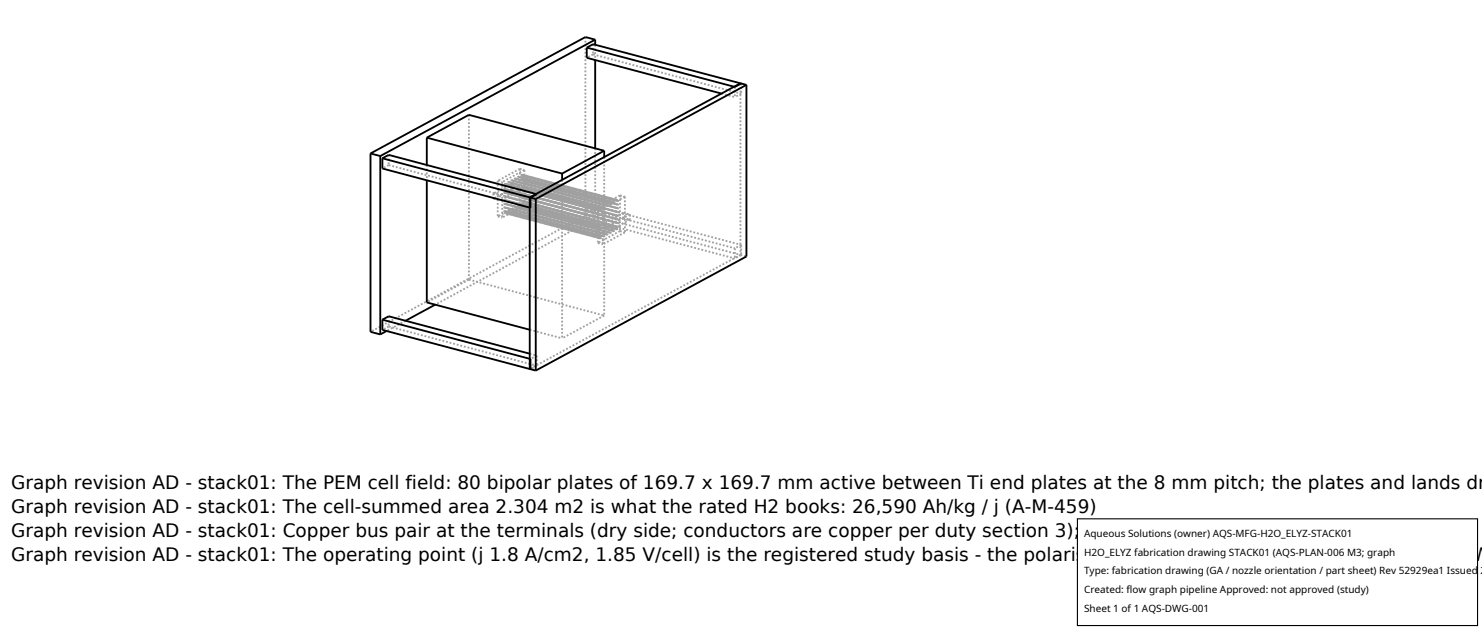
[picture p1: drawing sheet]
<svg xmlns="http://www.w3.org/2000/svg" width="212mm" height="90mm" viewBox="0 0 212 90" stroke-linecap="round" stroke-linejoin="round" font-family="sans-serif">
<g fill="none" stroke="#a0a0a0" stroke-width=".26" stroke-dasharray=".3 .3" stroke-linecap="butt">
<path d="M67 16.4v23.5M83.6 5.3v25.5M84.7 7.8l21.2 5.6M84.7 6.3v1.5M84.7 7.8l-.9 .5M85 6.4v2.2M103 13.4l2 .5M105 12.4v1.5M105.8 11.9v24.5M105.9 11.9v1.5M105.9 13.4l-.9 .5M55.5 23.6l21.2 5.6"/>
<path d="M55.5 22.1v1.5M55.5 23.6l-.9 .5M61 23.6v2.1M67 39.9l19.3 5.2M67 39.9l-6 3.3M70.5 27.6l.9 .3M70.5 28.4l.9 .2M70.5 27.6v.8M71.1 25.8l.6 .2M71.1 30.9l.6 .2M71.1 25.8v5.1M71.4 27.9v.7"/>
<path d="M71.7 26v5.1M72 26.3h.1M72 30.4l.1 .1M72 26.3v4.1M72.1 26.3v4.2M72.2 26.4h.1M72.2 30.5h.1M72.2 26.4v4.1M72.3 26.4v4.1M72.4 26.4h.1M72.4 30.5h.1M72.4 26.4v4.1"/>
<path d="M72.5 26.4v4.1M72.6 26.4l.1 .1M72.6 30.6h.1M72.6 26.4v4.2M72.7 26.5v4.1M72.7 26.5h.1M72.7 30.6h.1M72.8 26.5v4.1M72.9 26.5l.1 .1M72.9 30.7h.1M72.9 26.5v4.2M73 26.6v4.1"/>
<path d="M73.1 26.6h.1M73.1 30.7h.1M73.1 26.6v4.1M73.2 26.2l.9 .2M73.2 26.9l.9 .3M73.2 26.2v.7M73.2 26.2l-2.7 1.4M73.2 26.9l-2.7 1.5M73.2 26.6v4.1M73.2 26.6l.1 .1M73.2 30.7l.1 .1M73.3 26.7v4.1"/>
<path d="M73.4 26.7h.1M73.4 30.8h.1M73.4 26.7v4.1M73.5 26.7v4.1M73.6 26.7h.1M73.6 30.8l.1 .1M73.6 26.7v4.1M73.7 26.7v4.2M73.8 26.8h.1M73.8 30.9h.1M73.8 26.8v4.1M73.9 26.8v4.1"/>
<path d="M73.9 26.8h.1M73.9 30.9l.1 .1M74 26.8v4.2M74.1 26.9h.1M74.1 31h.1M74.1 26.9v4.1M74.1 26.4v.8M74.1 26.4l-2.7 1.5M74.1 27.2l-2.7 1.4M74.2 26.9v4.1M74.2 24.1l.7 .2M74.2 29.2l.7 .2"/>
<path d="M74.2 24.1v5.1M74.2 24.1l-3.1 1.7M74.2 29.2l-3.1 1.7M74.3 26.9h.1M74.3 31h.1M74.3 26.9v4.1M74.4 26.9v4.1M74.4 26.9l.1 .1M74.4 31.1h.1M74.4 26.9v4.2M74.5 27v4.1M74.6 24.9l.1 .1"/>
<path d="M74.6 29l.1 .1M74.6 24.9v4.1M74.6 24.9l-2.6 1.4M74.6 29l-2.6 1.4M74.6 27h.1M74.6 31.1h.1M74.6 27v4.1M74.7 25v4.1M74.7 25l-2.6 1.3M74.7 29.1l-2.6 1.4M74.7 27v4.1M74.8 25h.1"/>
<path d="M74.8 29.1h.1M74.8 25v4.1M74.8 25l-2.6 1.4M74.8 29.1l-2.6 1.4M74.8 27l.1 .1M74.8 31.2h.1M74.8 27v4.2M74.9 25v4.1M74.9 25l-2.6 1.4M74.9 29.1l-2.6 1.4M74.9 24.3v5.1M74.9 24.3l-3.2 1.7"/>
<path d="M74.9 29.4l-3.2 1.7M74.9 27.1v4.1M74.9 25h.1M74.9 29.1l.1 .1M74.9 25l-2.5 1.4M74.9 29.1l-2.5 1.4M75 27.1h.1M75 31.2h.1M75 27.1v4.1M75 25v4.2M75 25l-2.5 1.4M75 29.2l-2.5 1.3"/>
<path d="M75.1 27.1v4.1M75.1 25.1h.1M75.1 29.2h.1M75.1 25.1v4.1M75.1 25.1l-2.5 1.3M75.1 29.2l-2.5 1.4M75.1 27.1l.1 .1M75.1 31.2l.1 .1M75.2 25.1v4.1M75.2 25.1l-2.5 1.4M75.2 29.2l-2.5 1.4M75.2 27.2v4.1"/>
<path d="M75.3 25.1h.1M75.3 29.2l.1 .1M75.3 25.1v4.1M75.3 25.1l-2.6 1.4M75.3 29.2l-2.6 1.4M75.3 27.2h.1M75.3 31.3h.1M75.3 27.2v4.1M75.4 25.1v4.2M75.4 25.1l-2.6 1.4M75.4 29.3l-2.6 1.3M75.4 27.2v4.1"/>
<path d="M75.4 25.2h.2M75.4 29.3h.2M75.4 25.2v4.1M75.4 25.2l-2.5 1.3M75.4 29.3l-2.5 1.4M75.5 27.2h.1M75.5 31.3l.1 .1M75.5 27.2v4.1M75.6 25.2v4.1M75.6 25.2l-2.6 1.4M75.6 29.3l-2.6 1.4M75.6 27.2v4.2"/>
<path d="M75.6 25.2h.1M75.6 29.3h.1M75.6 25.2l-2.5 1.4M75.6 29.3l-2.5 1.4M75.6 27.3h.2M75.6 31.4h.2M75.6 27.3v4.1M75.7 25.2v4.1M75.7 25.2l-2.5 1.4M75.7 29.3l-2.5 1.4M75.8 27.3v4.1M75.8 25.2l.1 .1"/>
<path d="M75.8 29.4h.1M75.8 25.2v4.2M75.8 25.2l-2.6 1.4M75.8 29.4l-2.6 1.3M75.8 27.3h.1M75.8 31.4l.1 .1M75.9 25.3v4.1M75.9 25.3l-2.6 1.4M75.9 29.4l-2.6 1.4M75.9 27.3v4.2M76 25.3h.1M76 29.4h.1"/>
<path d="M76 25.3v4.1M76 25.3l-2.6 1.4M76 29.4l-2.6 1.4M76 27.4h.1M76 31.5h.1M76 27.4v4.1M76.1 25.3v4.1M76.1 25.3l-2.6 1.4M76.1 29.4l-2.6 1.4M76.1 27.4v4.1M76.1 25.3l.1 .1M76.1 29.5h.1"/>
<path d="M76.1 25.3v4.2M76.1 25.3l-2.5 1.4M76.1 29.5l-2.5 1.3M76.2 27.4h.1M76.2 31.5h.1M76.2 27.4v4.1M76.2 25.4v4.1M76.2 25.4l-2.5 1.3M76.2 29.5l-2.5 1.4M76.3 27.4v4.1M76.3 25.4h.1M76.3 29.5h.1"/>
<path d="M76.3 25.4v4.1M76.3 25.4l-2.5 1.4M76.3 29.5l-2.5 1.4M76.3 27.4l.1 .1M76.3 31.6h.1M76.3 27.4v4.2M76.4 25.4v4.1M76.4 25.4l-2.5 1.4M76.4 29.5l-2.5 1.4M76.4 27.5v4.1M76.5 25.4l.1 .1M76.5 29.5l.1 .1"/>
<path d="M76.5 25.4v4.1M76.5 25.4l-2.6 1.4M76.5 29.5l-2.6 1.4M76.5 27.5h.1M76.5 31.6h.1M76.5 27.5v4.1M76.6 25.5v4.1M76.6 25.5l-2.6 1.3M76.6 29.6l-2.6 1.4M76.6 27.5v4.1M76.6 25.5h.2M76.6 29.6h.2"/>
<path d="M76.6 25.5l-2.5 1.4M76.6 29.6l-2.5 1.4M76.7 27.7v1.5M76.7 29.2l-.9 .5M76.7 27.5l.1 .1M76.7 31.7h.1M76.7 27.5v4.2M76.8 25.5v4.1M76.8 25.5l-2.6 1.4M76.8 29.6l-2.6 1.4M76.8 27.6v4.1M76.8 25.5h.1"/>
<path d="M76.8 29.6l.1 .1M76.8 25.5l-2.5 1.4M76.8 29.6l-2.5 1.4M76.8 27.6h.2M76.8 31.7h.2M76.9 25.5v4.2M76.9 25.5l-2.5 1.4M76.9 29.7l-2.5 1.3M77 27.6v4.1M77 25.6h.1M77 29.7h.1M77 25.6v4.1"/>
<path d="M77 25.6l-2.6 1.3M77 29.7l-2.6 1.4M77 27.6l.1 .1M77 31.7l.1 .1M77.1 25.6v4.1M77.1 25.6l-2.6 1.4M77.1 29.7l-2.6 1.4M77.1 27.7v4.1M77.2 25.6h.1M77.2 29.7l.1 .1M77.2 25.6v4.1M77.2 25.6l-2.6 1.4"/>
<path d="M77.2 29.7l-2.6 1.4M77.2 27.7h.1M77.2 31.8h.1M77.2 27.7v4.1M77.3 25.6v4.2M77.3 25.6l-2.6 1.4M77.3 29.8l-2.6 1.3M77.3 27.7v4.1M77.3 25.7h.1M77.3 29.8h.1M77.3 25.7v4.1M77.3 25.7l-2.5 1.3"/>
<path d="M77.3 29.8l-2.5 1.4M77.4 27.7h.1M77.4 31.8l.1 .1M77.4 27.7v4.1M77.4 25.7v4.1M77.4 25.7l-2.5 1.4M77.4 29.8l-2.5 1.4M77.5 27.7v4.2M77.5 25.7h.1M77.5 29.8h.1M77.5 25.7v4.1M77.5 25.7l-2.5 1.4"/>
<path d="M77.5 29.8l-2.5 1.4M77.5 27.8h.1M77.5 31.9h.1M77.5 27.8v4.1M77.6 25.7v4.1M77.6 25.7l-2.5 1.4M77.6 29.8l-2.5 1.4M77.6 27.8v4.1M77.7 25.7l.1 .1M77.7 29.9h.1M77.7 25.7v4.2M77.7 25.7l-2.6 1.4"/>
<path d="M77.7 29.9l-2.6 1.3M77.7 27.8h.1M77.7 31.9l.1 .1M77.7 27.8v4.1M77.8 25.8v4.1M77.8 25.8l-2.6 1.4M77.8 29.9l-2.6 1.4M77.8 27.8v4.2M77.9 25.8h.1M77.9 29.9h.1M77.9 25.8v4.1M77.9 25.8l-2.6 1.4"/>
<path d="M77.9 29.9l-2.6 1.4M77.9 27.9h.1M77.9 32h.1M77.9 27.9v4.1M78 25.8v4.1M78 25.8l-2.6 1.4M78 29.9l-2.6 1.4M78 27.9v4.1M78 25.8l.1 .1M78 30h.1M78 25.8v4.2M78 25.8l-2.5 1.4"/>
<path d="M78 30l-2.5 1.3M78 27.9h.2M78 32h.2M78.1 25.9v4.1M78.1 25.9l-2.5 1.3M78.1 30l-2.5 1.4M78.2 27.9v4.1M78.2 25.9h.1M78.2 30h.1M78.2 25.9v4.1M78.2 25.9l-2.6 1.4M78.2 30l-2.6 1.4"/>
<path d="M78.2 27.9l.1 .1M78.2 32.1h.1M78.2 27.9v4.2M78.3 25.9v4.1M78.3 25.9l-2.5 1.4M78.3 30l-2.5 1.4M78.3 28v4.1M78.4 25.9l.1 .1M78.4 30l.1 .1M78.4 25.9v4.1M78.4 25.9l-2.6 1.4M78.4 30l-2.6 1.4"/>
<path d="M78.4 28h.1M78.4 32.1h.1M78.4 28v4.1M78.5 26v4.1M78.5 26l-2.6 1.3M78.5 30.1l-2.6 1.4M78.5 28v4.1M78.5 26h.1M78.5 30.1h.1M78.5 26l-2.5 1.4M78.5 30.1l-2.5 1.4M78.6 28l.1 .1"/>
<path d="M78.6 32.2h.1M78.6 28v4.2M78.6 26v4.1M78.6 26l-2.5 1.4M78.6 30.1l-2.5 1.4M78.7 28.1v4.1M78.7 26h.1M78.7 30.1l.1 .1M78.7 26v4.1M78.7 26l-2.5 1.4M78.7 30.1l-2.5 1.4M78.7 28.1h.1"/>
<path d="M78.7 32.2h.1M78.8 26v4.2M78.8 26l-2.5 1.4M78.8 30.2l-2.5 1.3M78.8 28.1v4.1M78.9 26.1h.1M78.9 30.2h.1M78.9 26.1v4.1M78.9 26.1l-2.6 1.3M78.9 30.2l-2.6 1.4M78.9 28.1l.1 .1M78.9 32.2l.1 .1"/>
<path d="M78.9 28.1v4.1M79 26.1v4.1M79 26.1l-2.6 1.4M79 30.2l-2.6 1.4M79 28.2v4.1M79.1 26.1h.1M79.1 30.2l.1 .1M79.1 26.1v4.1M79.1 26.1l-2.6 1.4M79.1 30.2l-2.6 1.4M79.1 28.2h.1M79.1 32.3h.1"/>
<path d="M79.1 28.2v4.1M79.2 26.1v4.2M79.2 26.1l-2.6 1.4M79.2 30.3l-2.6 1.3M79.2 28.2v4.1M79.2 26.2h.1M79.2 30.3h.1M79.2 26.2v4.1M79.2 26.2l-2.5 1.3M79.2 30.3l-2.5 1.4M79.3 28.2l.1 .1M79.3 32.3l.1 .1"/>
<path d="M79.3 28.2v4.1M79.3 26.2v4.1M79.3 26.2l-2.5 1.4M79.3 30.3l-2.5 1.4M79.4 28.3v4.1M79.4 26.2h.1M79.4 30.3h.1M79.4 26.2v4.1M79.4 26.2l-2.6 1.4M79.4 30.3l-2.6 1.4M79.4 28.3h.1M79.4 32.4h.1"/>
<path d="M79.5 26.2v4.1M79.5 26.2l-2.5 1.4M79.5 30.3l-2.5 1.4M79.5 28.3v4.1M79.6 26.2l.1 .1M79.6 30.4h.1M79.6 26.2v4.2M79.6 26.2l-2.6 1.4M79.6 30.4l-2.6 1.3M79.6 28.3h.1M79.6 32.4l.1 .1M79.6 28.3v4.1"/>
<path d="M79.7 26.3v4.1M79.7 26.3l-2.6 1.4M79.7 30.4l-2.6 1.4M79.7 28.3v4.2M79.7 26.3h.1M79.7 30.4h.1M79.7 26.3l-2.5 1.4M79.7 30.4l-2.5 1.4M79.8 28.4h.1M79.8 32.5h.1M79.8 28.4v4.1M79.8 26.3v4.1"/>
<path d="M79.8 26.3l-2.5 1.4M79.8 30.4l-2.5 1.4M79.9 28.4v4.1M79.9 26.3l.1 .1M79.9 30.5h.1M79.9 26.3v4.2M79.9 26.3l-2.5 1.4M79.9 30.5l-2.5 1.3M79.9 28.4h.1M79.9 32.5l.1 .1M80 26.4v4.1M80 26.4l-2.5 1.3"/>
<path d="M80 30.5l-2.5 1.4M80 28.4v4.2M80.1 26.4h.1M80.1 30.5h.1M80.1 26.4v4.1M80.1 26.4l-2.6 1.4M80.1 30.5l-2.6 1.4M80.1 28.5h.1M80.1 32.6h.1M80.1 28.5v4.1M80.2 26.4v4.1M80.2 26.4l-2.6 1.4"/>
<path d="M80.2 30.5l-2.6 1.4M80.2 28.5v4.1M80.3 26.4l.1 .1M80.3 30.5l.1 .1M80.3 26.4v4.1M80.3 26.4l-2.6 1.4M80.3 30.5l-2.6 1.4M80.3 28.5h.1M80.3 32.6h.1M80.3 28.5v4.1M80.3 25.7v22.6M80.4 26.5v4.1"/>
<path d="M80.4 26.5l-2.6 1.3M80.4 30.6l-2.6 1.4M80.4 28.5v4.1M80.4 26.5h.1M80.4 30.6h.1M80.4 26.5l-2.5 1.4M80.4 30.6l-2.5 1.4M80.5 28.5l.1 .1M80.5 32.7h.1M80.5 28.5v4.2M80.5 26.5v4.1M80.5 26.5l-2.5 1.4"/>
<path d="M80.5 30.6l-2.5 1.4M80.6 28.6v4.1M80.6 26.5l.1 .1M80.6 30.6l.1 .1M80.6 26.5v4.1M80.6 26.5l-2.6 1.4M80.6 30.6l-2.6 1.4M80.6 28.6h.1M80.6 32.7h.1M80.7 26.6v4.1M80.7 26.6l-2.5 1.3M80.7 30.7l-2.5 1.3"/>
<path d="M80.7 28.6v4.1M80.8 26.6h.1M80.8 30.7h.1M80.8 26.6v4.1M80.8 26.6l-2.6 1.3M80.8 30.7l-2.6 1.4M80.8 28.6l.1 .1M80.8 32.7l.1 .1M80.8 28.6v4.1M80.9 26.6v4.1M80.9 26.6l-2.6 1.4M80.9 30.7l-2.6 1.4"/>
<path d="M80.9 28.7v4.1M80.9 26.6h.1M80.9 30.7l.1 .1M80.9 26.6l-2.5 1.4M80.9 30.7l-2.5 1.4M81 28.7h.1M81 32.8h.1M81 28.7v4.1M81 26.6v4.2M81 26.6l-2.5 1.4M81 30.8l-2.5 1.3M81.1 28.7v4.1"/>
<path d="M81.1 26.7h.1M81.1 30.8h.1M81.1 26.7v4.1M81.1 26.7l-2.5 1.3M81.1 30.8l-2.5 1.4M81.1 28.7l.1 .1M81.1 32.8l.1 .1M81.2 26.7v4.1M81.2 26.7l-2.5 1.4M81.2 30.8l-2.5 1.4M81.2 28.8v4.1M81.3 26.7h.1"/>
<path d="M81.3 30.8l.1 .1M81.3 26.7v4.1M81.3 26.7l-2.6 1.4M81.3 30.8l-2.6 1.4M81.3 28.8h.1M81.3 32.9h.1M81.3 28.8v4.1M81.4 26.7v4.2M81.4 26.7l-2.6 1.4M81.4 30.9l-2.6 1.3M81.4 28.8v4.1M81.5 26.8h.1"/>
<path d="M81.5 30.9h.1M81.5 26.8v4.1M81.5 26.8l-2.6 1.3M81.5 30.9l-2.6 1.3M81.5 28.8h.1M81.5 32.9l.1 .1M81.5 28.8v4.1M81.6 26.8v4.1M81.6 26.8l-2.6 1.4M81.6 30.9l-2.6 1.4M81.6 28.8v4.2M81.6 26.8h.1"/>
<path d="M81.6 30.9h.1M81.6 26.8l-2.5 1.4M81.6 30.9l-2.5 1.4M81.7 28.9h.1M81.7 33h.1M81.7 28.9v4.1M81.7 26.8v4.1M81.7 26.8l-2.5 1.4M81.7 30.9l-2.5 1.4M81.8 28.9v4.1M81.8 26.8l.1 .1M81.8 31h.1"/>
<path d="M81.8 26.8v4.2M81.8 26.8l-2.5 1.4M81.8 31l-2.5 1.3M81.8 28.9h.1M81.8 33l.1 .1M81.9 26.9v4.1M81.9 26.9l-2.5 1.4M81.9 31l-2.5 1.4M81.9 28.9v4.2M82 26.9h.1M82 31h.1M82 26.9v4.1"/>
<path d="M82 26.9l-2.6 1.4M82 31l-2.6 1.4M82 29h.1M82 33.1h.1M82 29v4.1M82.1 26.9v4.1M82.1 26.9l-2.6 1.4M82.1 31l-2.6 1.4M82.1 29v4.1M82.1 26.9l.2 .1M82.1 31l.2 .1M82.1 26.9l-2.5 1.4"/>
<path d="M82.1 31l-2.5 1.4M82.2 29h.1M82.2 33.1h.1M82.2 29v4.1M82.3 27v4.1M82.3 27l-2.6 1.3M82.3 31.1l-2.6 1.4M82.3 29v4.1M82.3 27h.1M82.3 31.1h.1M82.3 27l-2.5 1.4M82.3 31.1l-2.5 1.4"/>
<path d="M82.3 29l.2 .1M82.3 33.2h.2M82.3 29v4.2M82.4 27v4.1M82.4 27l-2.5 1.4M82.4 31.1l-2.5 1.4M82.5 29.1v4.1M82.5 27l.1 .1M82.5 31.1l.1 .1M82.5 27v4.1M82.5 27l-2.6 1.4M82.5 31.1l-2.6 1.4"/>
<path d="M82.5 29.1h.1M82.5 33.2h.1M82.6 27.1v4.1M82.6 27.1l-2.6 1.3M82.6 31.2l-2.6 1.4M82.6 29.1v4.1M82.7 27.1h.1M82.7 31.2h.1M82.7 27.1v4.1M82.7 27.1l-2.6 1.4M82.7 31.2l-2.6 1.4M82.7 29.1l.1 .1"/>
<path d="M82.7 33.3h.1M82.7 29.1v4.2M82.8 27.1v4.1M82.8 27.1l-2.6 1.4M82.8 31.2l-2.6 1.4M82.8 29.2v4.1M82.8 27.1h.1M82.8 31.2l.1 .1M82.8 27.1l-2.5 1.4M82.8 31.2l-2.5 1.4M82.9 29.2h.1M82.9 33.3h.1"/>
<path d="M82.9 29.2v4.1M82.9 27.1v4.2M82.9 27.1l-2.5 1.4M82.9 31.3l-2.5 1.3M83 29.2v4.1M83 27.2h.1M83 31.3h.1M83 27.2v4.1M83 27.2l-2.5 1.3M83 31.3l-2.5 1.4M83 29.2l.1 .1M83 33.3l.1 .1"/>
<path d="M83.1 27.2v4.1M83.1 27.2l-2.5 1.4M83.1 31.3l-2.5 1.4M83.1 29.3v4.1M83.2 27.2h.1M83.2 31.3l.1 .1M83.2 27.2v4.1M83.2 27.2l-2.6 1.4M83.2 31.3l-2.6 1.4M83.2 29.3h.1M83.2 33.4h.1M83.2 29.3v4.1"/>
<path d="M83.3 27.2v4.2M83.3 27.2l-2.6 1.4M83.3 31.4l-2.6 1.3M83.3 29.3v4.1M83.3 27.3h.2M83.3 31.4h.2M83.3 27.3v4.1M83.3 27.3l-2.5 1.3M83.3 31.4l-2.5 1.3M83.4 29.3h.1M83.4 33.4l.1 .1M83.4 29.3v4.1"/>
<path d="M83.5 27.3v4.1M83.5 27.3l-2.6 1.4M83.5 31.4l-2.6 1.4M83.5 29.3v4.2M83.5 27.3h.1M83.5 31.4h.1M83.5 27.3l-2.5 1.4M83.5 31.4l-2.5 1.4M83.5 29.4h.2M83.5 33.5h.2M83.5 29.4v4.1M83.6 30.8l1.4 .3"/>
<path d="M83.6 30.8l-30.7 16.6M83.6 27.3v4.1M83.6 27.3l-2.5 1.4M83.6 31.4l-2.5 1.4M83.7 29.4v4.1M83.7 27.3l.1 .1M83.7 31.5h.1M83.7 27.3v4.2M83.7 27.3l-2.6 1.4M83.7 31.5l-2.6 1.3M83.7 29.4h.1M83.7 33.5l.1 .1"/>
<path d="M83.8 27.4v4.1M83.8 27.4l-2.6 1.4M83.8 31.5l-2.6 1.4M83.8 29.8l21.2 5.7M83.8 31.3l21.2 5.6M83.8 29.8v1.5M83.8 29.4v4.2M83.9 27.4h.1M83.9 31.5h.1M83.9 27.4v4.1M83.9 27.4l-2.6 1.4M83.9 31.5l-2.6 1.4"/>
<path d="M83.9 29.5h.1M83.9 33.6h.1M83.9 29.5v4.1M84 27.4v4.1M84 27.4l-2.6 1.4M84 31.5l-2.6 1.4M84 29.5v4.1M84 27.4l.1 .1M84 31.6h.1M84 27.4v4.2M84 27.4l-2.5 1.4M84 31.6l-2.5 1.3"/>
<path d="M84.1 29.5h.1M84.1 33.6h.1M84.1 29.5v4.1M84.1 27.5v4.1M84.1 27.5l-2.5 1.3M84.1 31.6l-2.5 1.4M84.2 29.5v4.1M84.2 27.5h.1M84.2 31.6h.1M84.2 27.5v4.1M84.2 27.5l-2.5 1.4M84.2 31.6l-2.5 1.4"/>
<path d="M84.2 29.5l.1 .1M84.2 33.7h.1M84.2 29.5v4.2M84.3 27.5v4.1M84.3 27.5l-2.5 1.4M84.3 31.6l-2.5 1.4M84.3 29.6v4.1M84.4 27.5l.1 .1M84.4 31.6l.1 .1M84.4 27.5v4.1M84.4 27.5l-2.6 1.4M84.4 31.6l-2.6 1.4"/>
<path d="M84.4 29.6h.1M84.4 33.7h.1M84.4 29.6v4.1M84.5 27.6v4.1M84.5 27.6l-2.6 1.3M84.5 31.7l-2.6 1.4M84.5 29.6v4.1M84.5 27.6h.2M84.5 31.7h.2M84.5 27.6l-2.5 1.4M84.5 31.7l-2.5 1.4M84.6 29.6l.1 .1"/>
<path d="M84.6 33.8h.1M84.6 29.6v4.2M84.7 27.6v4.1M84.7 27.6l-2.6 1.4M84.7 31.7l-2.6 1.4M84.7 29.7v4.1M84.7 29.4l21.2 5.6M84.7 30.8l21.2 5.6M84.7 29.4v1.4M84.7 29.4l-.9 .4M84.7 30.8l-.9 .5M84.7 27.6h.1"/>
<path d="M84.7 31.7l.1 .1M84.7 27.6l-2.5 1.4M84.7 31.7l-2.5 1.4M84.7 29.7h.2M84.7 33.8h.2M84.8 27.6v4.2M84.8 27.6l-2.5 1.4M84.8 31.8l-2.5 1.3M84.9 29.7v4.1M84.9 27.7h.1M84.9 31.8h.1M84.9 27.7v4.1"/>
<path d="M84.9 27.7l-2.6 1.3M84.9 31.8l-2.6 1.4M84.9 29.7l.1 .1M84.9 33.8l.1 .1M85 27.7v4.1M85 27.7l-2.5 1.4M85 31.8l-2.5 1.4M85 21.2v9.9M85 31.1l-22.8 12.4M85 29.8v4.1M85.1 27.7h.1M85.1 31.8l.1 .1"/>
<path d="M85.1 27.7v4.1M85.1 27.7l-2.6 1.4M85.1 31.8l-2.6 1.4M85.1 29.8h.1M85.1 33.9h.1M85.1 29.8v4.1M85.2 27.7v4.2M85.2 27.7l-2.6 1.4M85.2 31.9l-2.6 1.3M85.2 29.8v4.1M85.2 27.8h.1M85.2 31.9h.1"/>
<path d="M85.2 27.8v4.1M85.2 27.8l-2.5 1.3M85.2 31.9l-2.5 1.4M85.3 29.8h.1M85.3 33.9l.1 .1M85.3 29.8v4.1M85.3 27.8v4.1M85.3 27.8l-2.5 1.4M85.3 31.9l-2.5 1.4M85.4 29.8v4.2M85.4 29.6l.7 .2M85.4 34.7l.7 .2"/>
<path d="M85.4 29.6v5.1M85.4 27.8h.1M85.4 31.9h.1M85.4 27.8v4.1M85.4 27.8l-2.5 1.4M85.4 31.9l-2.5 1.4M85.4 29.9h.1M85.4 34h.1M85.4 29.9v4.1M85.5 27.8v4.1M85.5 27.8l-2.5 1.4M85.5 31.9l-2.5 1.4"/>
<path d="M85.5 29.9v4.1M85.6 27.8l.1 .1M85.6 32h.1M85.6 27.8v4.2M85.6 27.8l-2.6 1.4M85.6 32l-2.6 1.3M85.6 29.9h.1M85.6 34l.1 .1M85.6 29.9v4.1M85.7 27.9v4.1M85.7 27.9l-2.6 1.4M85.7 32l-2.6 1.4"/>
<path d="M85.7 29.9v4.2M85.8 27.9h.1M85.8 32h.1M85.8 27.9v4.1M85.8 27.9l-2.6 1.4M85.8 32l-2.6 1.4M85.9 27.9v4.1M85.9 27.9l-2.6 1.4M85.9 32l-2.6 1.4M85.9 27.9l.1 .1M85.9 32.1h.1M85.9 27.9v4.2"/>
<path d="M85.9 27.9l-2.5 1.4M85.9 32.1l-2.5 1.3M86 28v4.1M86 28l-2.5 1.3M86 32.1l-2.5 1.4M86.1 28h.1M86.1 32.1h.1M86.1 28v4.1M86.1 28l-2.6 1.4M86.1 32.1l-2.6 1.4M86.1 29.8v5.1M86.2 28v4.1"/>
<path d="M86.2 28l-2.5 1.4M86.2 32.1l-2.5 1.4M86.3 28l.1 .1M86.3 32.1l.1 .1M86.3 28v4.1M86.3 28l-2.6 1.4M86.3 32.1l-2.6 1.4M86.3 22.4v22.7M86.3 31.9l1 .2M86.3 32.6l1 .2M86.3 31.9v.7M86.4 28.1v4.1"/>
<path d="M86.4 28.1l-2.6 1.3M86.4 32.2l-2.6 1.4M86.4 28.1h.1M86.4 32.2h.1M86.4 28.1l-2.5 1.4M86.4 32.2l-2.5 1.4M86.5 28.1v4.1M86.5 28.1l-2.5 1.4M86.5 32.2l-2.5 1.4M86.6 28.1h.1M86.6 32.2l.1 .1M86.6 28.1v4.1"/>
<path d="M86.6 28.1l-2.5 1.4M86.6 32.2l-2.5 1.4M86.7 28.1v4.2M86.7 28.1l-2.5 1.4M86.7 32.3l-2.5 1.3M86.8 28.2h.1M86.8 32.3h.1M86.8 28.2v4.1M86.8 28.2l-2.6 1.3M86.8 32.3l-2.6 1.4M86.9 28.2v4.1M86.9 28.2l-2.6 1.4"/>
<path d="M86.9 32.3l-2.6 1.4M87 28.2h.1M87 32.3l.1 .1M87 28.2v4.1M87 28.2l-2.6 1.4M87 32.3l-2.6 1.4M87.1 28.2v4.2M87.1 28.2l-2.6 1.4M87.1 32.4l-2.6 1.3M87.1 28.3h.1M87.1 32.4h.1M87.1 28.3v4.1"/>
<path d="M87.1 28.3l-2.5 1.3M87.1 32.4l-2.5 1.4M87.2 28.3v4.1M87.2 28.3l-2.5 1.4M87.2 32.4l-2.5 1.4M87.3 32.1v.7M87.3 28.3h.1M87.3 32.4h.1M87.3 28.3v4.1M87.3 28.3l-2.6 1.4M87.3 32.4l-2.6 1.4M87.4 28.3v4.1"/>
<path d="M87.4 28.3l-2.5 1.4M87.4 32.4l-2.5 1.4M87.5 28.3l.1 .1M87.5 32.5h.1M87.5 28.3v4.2M87.5 28.3l-2.6 1.4M87.5 32.5l-2.6 1.3M87.6 28.4v4.1M87.6 28.4l-2.6 1.4M87.6 32.5l-2.6 1.4M87.6 28.4h.1M87.6 32.5h.1"/>
<path d="M87.6 28.4l-2.5 1.4M87.6 32.5l-2.5 1.4M87.7 28.4v4.1M87.7 28.4l-2.5 1.4M87.7 32.5l-2.5 1.4M87.8 28.4l.1 .1M87.8 32.6h.1M87.8 28.4v4.2M87.8 28.4l-2.5 1.4M87.8 32.6l-2.5 1.3M87.9 28.5v4.1M87.9 28.5l-2.5 1.3"/>
<path d="M87.9 32.6l-2.5 1.4M88 28.5h.1M88 32.6h.1M88 28.5v4.1M88 28.5l-2.6 1.4M88 32.6l-2.6 1.4M88.1 28.5v4.1M88.1 28.5l-2.6 1.4M88.1 32.6l-2.6 1.4M88.2 28.5l.1 .1M88.2 32.6l.1 .1M88.2 28.5v4.1"/>
<path d="M88.2 28.5l-2.6 1.4M88.2 32.6l-2.6 1.4M88.3 28.6v4.1M88.3 28.6l-2.6 1.3M88.3 32.7l-2.6 1.4M88.5 27.9l.8 .2M88.5 33l.8 .2M88.5 27.9v5.1M88.5 27.9l-3.1 1.7M88.5 33l-3.1 1.7M89 30.4l1 .2M89 31.1l1 .3"/>
<path d="M89 30.4v.7M89 30.4l-2.7 1.5M89 31.1l-2.7 1.5M89.3 28.1v5.1M89.3 28.1l-3.2 1.7M89.3 33.2l-3.2 1.7M90 30.6v.8M90 30.6l-2.7 1.5M90 31.4l-2.7 1.4M105 35.5v1.4M105.8 36.4l.8 .2M105.8 36.4l-30.1 16.3"/>
<path d="M105.9 35v1.4M105.9 35l-.9 .5M105.9 36.4l-.9 .5M55.5 46.6l21.2 5.6M55.5 45.2v1.4M55.5 46.6l-.9 .5M57.9 45.8l-2.7 1.5M75.7 50.5l1 .3M75.7 47.1l4.6 1.2M76.7 50.8v1.4M76.7 50.8l-.9 .5M76.7 52.2l-.9 .5"/>
<path d="M86.3 45.1l-6 3.2"/>
</g>
<g fill="none" stroke="#000" stroke-width=".26">
<path d="M61 19.7l6-3.3 19.3 5.1M61 19.7l19.3 5.1M61 19.7v3.9M83.8 6.8l.9-.5 21.2 5.6-.9 .5zM83.8 6.8v1.5l19.2 5.1M85 5.7l-1.4-.4-30.7 16.6M85 5.7v.7M85 8.6v12.6M85 5.7l-30.7 16.6M106.6 12.1l-.8-.2-30.1 16.3v24.5M106.6 12.1v24.5l-30.1 16.3M106.6 12.1l-30.1 16.3"/>
<path d="M52.9 21.9l1.4 .4M52.9 21.9v25.5l1.4 .4M54.3 22.3v25.5M54.6 22.6l.9-.5 21.2 5.6-.9 .5v1.5l-21.2-5.6zM54.6 22.6l21.9 5.8M61 25.7v17.5l14.7 3.9M76.5 28.4v24.5M80.3 24.8v.9M86.3 21.5v.9M86.3 21.5l-6 3.3M54.6 45.6l21.2 5.7v1.4M54.6 45.6v1.5l21.9 5.8"/>
<path d="M54.6 45.6l.9-.4 20.2 5.3M55.2 47.3l-.9 .5M62.2 43.5l-4.3 2.3"/>
</g>
<path d="M153.9 74.1h57.1v15.2h-57.1z" fill="#fff" stroke="#000" stroke-width=".16"/>
<g font-size="2.6">
<text x="1.6" y="69.8">Graph revision AD - stack01: The PEM cell field: 80 bipolar plates of 169.7 x 169.7 mm active between Ti end plates at the 8 mm pitch; the plates and lands dr</text>
<text x="1.6" y="73.3">Graph revision AD - stack01: The cell-summed area 2.304 m2 is what the rated H2 books: 26,590 Ah/kg / j (A-M-459)</text>
<text x="1.6" y="76.7">Graph revision AD - stack01: Copper bus pair at the terminals (dry side; conductors are copper per duty section 3); 518.4 A per terminal pair</text>
<text x="1.6" y="80.2">Graph revision AD - stack01: The operating point (j 1.8 A/cm2, 1.85 V/cell) is the registered study basis - the polarisation curve replaces it at the first article (W</text>
</g>
<g font-size="1.4">
<text x="154.8" y="76.6">Aqueous Solutions (owner) AQS-MFG-H2O_ELYZ-STACK01</text>
<text x="154.8" y="79.3">H2O_ELYZ fabrication drawing STACK01 (AQS-PLAN-006 M3; graph</text>
<text x="154.8" y="82">Type: fabrication drawing (GA / nozzle orientation / part sheet) Rev 52929ea1 Issued 2</text>
<text x="154.8" y="84.7">Created: flow graph pipeline Approved: not approved (study)</text>
<text x="154.8" y="87.4">Sheet 1 of 1 AQS-DWG-001</text>
</g>
</svg>
